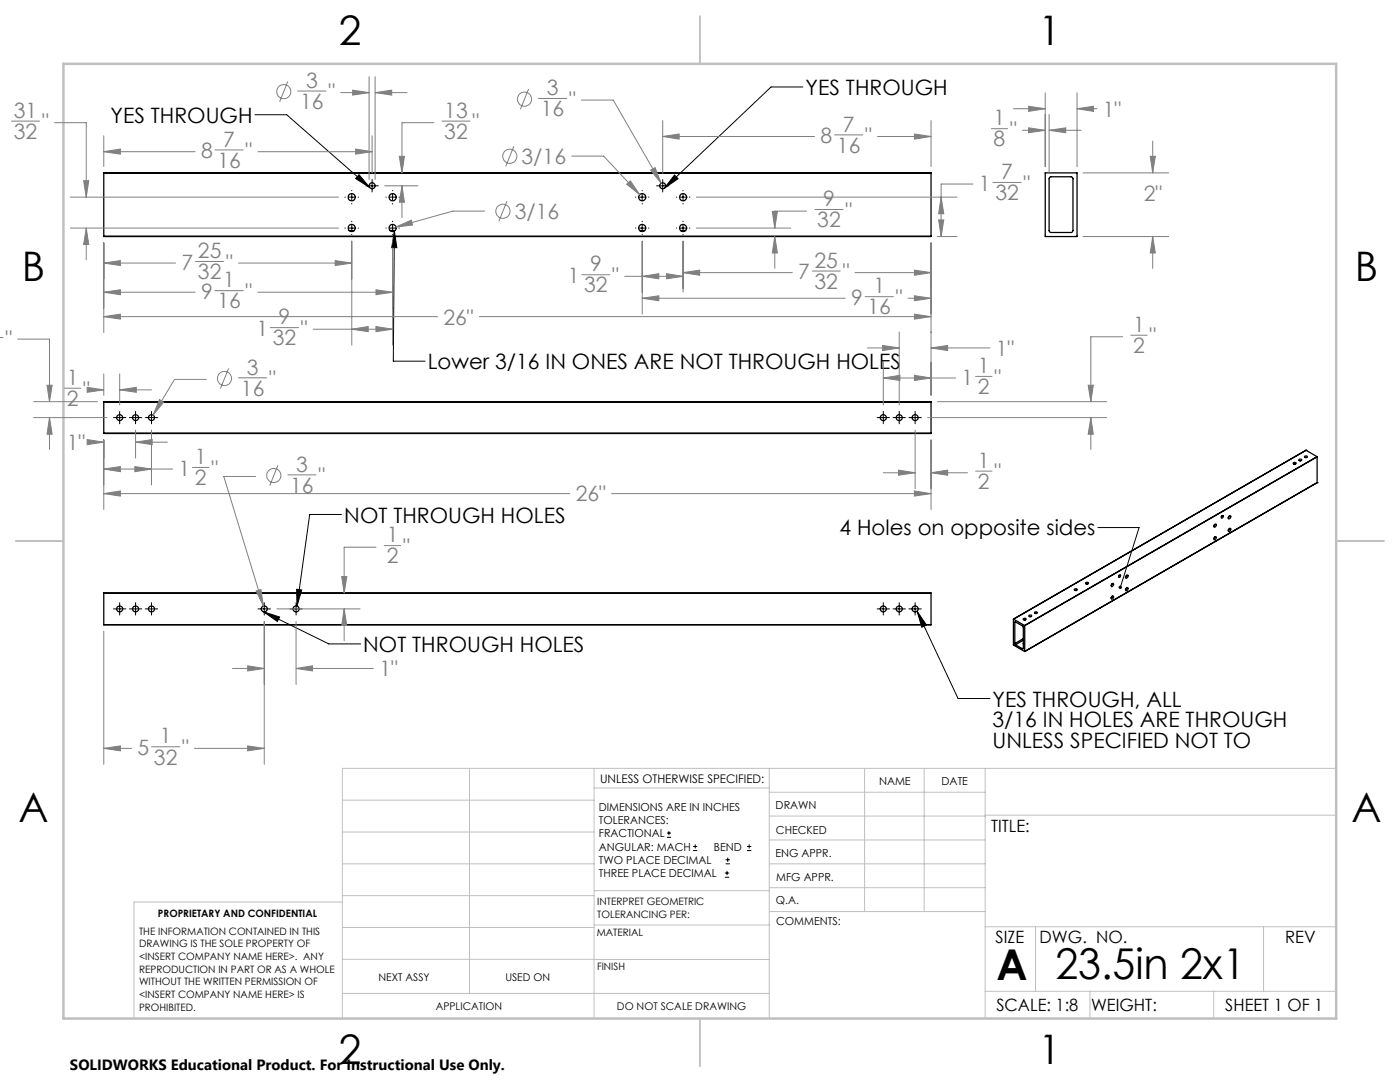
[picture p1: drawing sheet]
<svg xmlns="http://www.w3.org/2000/svg" width="279mm" height="216mm" viewBox="0 0 279 216" stroke-linecap="round" stroke-linejoin="round" font-family="sans-serif">
<g fill="none" stroke="#000" stroke-width=".25">
<path d="M20.7 34.5h.1M20.7 34.5h165.1M20.7 34.5v12.6M185.8 34.5h.1M185.8 34.5v12.6M208.6 34.5h6.3v12.7h-6.3zM209.5 35.4l.2-.1h4.1l.3 .3v10.5l-.3 .3h-4.1l-.3-.3v-10.5zM20.7 47.1h165.1M69.7 46h1M77.9 46h.9M127.7 46h1M135.8 46h1"/>
<path d="M20.7 86.4h165.1M20.7 80.2h165.1M20.7 80.2v6.2M185.8 80.2v6.2M258.1 92.4a.33 .33 0 0 1 .6 .1 .31 .31 0 0 1-.4 .1 .31 .31 0 0 1-.2-.2zM258.3 92.6h.2M259.3 91.7a.25 .25 0 0 1 .3-.1 .25 .25 0 0 1 .1 .3 .25 .25 0 0 1-.3 .1 .25 .25 0 0 1-.1-.3zM259.4 91.9h.2M260.4 91l.5 .1a.29 .29 0 0 1-.3 .2 .29 .29 0 0 1-.3-.2zM260.5 91.3h.2M260.6 89.9h.1M260.6 89.9l-58.4 33.6"/>
<path d="M260.6 89.9l2.3 1.2M262.9 91.1v.1M262.9 96.3h.1M262.9 96.3l-58.4 33.7M262.9 91.2l-58.4 33.6M262.9 91.1l-58.4 33.7M262.9 91.2v5.1M20.7 118.4h165.1M20.7 118.4v6.2M185.8 118.4v6.2M214.4 117.6a.27 .27 0 0 1 .4-.1 .27 .27 0 0 1 .1 .3h-.4zM214.6 117.8h.2"/>
<path d="M216.7 116.3a.27 .27 0 0 1 .3-.1 .27 .27 0 0 1 .2 .3h-.5zM216.8 116.5h.3M221.8 116.6l.2-.2a.28 .28 0 0 1 .2 .4 .28 .28 0 0 1-.4 .1zM221.8 119.1l.2-.2a.28 .28 0 0 1 .2 .4 .28 .28 0 0 1-.4 .1zM221.9 119.2l-.1 .1M221.9 119.2h-.1M222 116.5l-.2 .3M222 119l-.1 .2M223.3 114.9l.2-.2a.27 .27 0 0 1 .1 .3 .27 .27 0 0 1-.4 .1zM223.3 114.8l-.1 .2M224.7 114.9l.2-.1a.29 .29 0 0 1 .2 .4 .29 .29 0 0 1-.5 .1zM224.7 117.4l.2-.1a.29 .29 0 0 1 .2 .4 .29 .29 0 0 1-.5 .1z"/>
<path d="M224.8 117.5l-.2 .2M224.8 117.5l-.2 .1M224.9 114.8l-.3 .4M224.9 117.3l-.1 .2M242.3 107.2l.2-.1a.28 .28 0 0 1 .2 .4 .28 .28 0 0 1-.4 .1zM242.3 104.7l.3-.1a.32 .32 0 0 1 .1 .4 .32 .32 0 0 1-.4 .1zM242.4 107.4l-.1 .1M242.4 107.4h-.1M242.5 104.6l-.2 .4M242.5 107.1l-.1 .3M243.8 102.9h.2a.27 .27 0 0 1 .1 .3 .27 .27 0 0 1-.4 .1zM243.8 102.9l-.1 .2"/>
<path d="M245.2 103.1l.3-.2a.33 .33 0 0 1 .1 .5 .33 .33 0 0 1-.5 0zM245.2 105.6l.3-.2a.33 .33 0 0 1 .1 .5 .33 .33 0 0 1-.5 0zM245.3 105.7l-.2 .1M245.4 102.9l-.3 .4M245.4 105.4l-.1 .3M20.7 124.6h165.1M202.3 123.5l-.1 5.2 2.3 1.3M202.3 123.5l2.2 1.3M202.5 128.4l.2 .3M202.5 124.2v4.2M202.7 124.1l1.5 1v4.3M202.7 124.1l-.2 .1"/>
<path d="M202.7 128.7l1.4 .8M204.2 129.4l-.1 .1M204.2 123.5a.26 .26 0 0 1 .4-.2 .26 .26 0 0 1 .1 .3h-.4zM204.2 128.3v.1M204.2 127.4l-1.7 1M204.2 127.7l-1.5 1M204.4 123.7h.2M204.5 124.8h.1M204.5 124.8v5.2M205.4 122.8a.28 .28 0 0 1 .3-.1 .28 .28 0 0 1 .2 .2 .28 .28 0 0 1-.3 .2 .28 .28 0 0 1-.2-.3zM205.5 123h.2M206.5 122.2a.3 .3 0 0 1 .3-.1 .3 .3 0 0 1 .2 .2 .28 .28 0 0 1-.3 .1 .28 .28 0 0 1-.2-.2z"/>
<path d="M206.7 122.4h.1"/>
<circle cx="70.2" cy="39.4" r=".72"/>
<circle cx="74.3" cy="37.1" r=".6"/>
<circle cx="78.3" cy="39.4" r=".72"/>
<circle cx="128.2" cy="39.4" r=".72"/>
<circle cx="132.3" cy="37.1" r=".6"/>
<circle cx="136.3" cy="39.4" r=".72"/>
<circle cx="70.2" cy="45.5" r=".72"/>
<circle cx="78.3" cy="45.5" r=".72"/>
<circle cx="128.2" cy="45.5" r=".72"/>
<circle cx="136.3" cy="45.5" r=".72"/>
<circle cx="23.9" cy="83.3" r=".59"/>
<circle cx="27" cy="83.3" r=".59"/>
<circle cx="30.2" cy="83.3" r=".59"/>
<circle cx="176.3" cy="83.3" r=".59"/>
<circle cx="179.4" cy="83.3" r=".59"/>
<circle cx="182.6" cy="83.3" r=".59"/>
<circle cx="23.9" cy="121.5" r=".6"/>
<circle cx="27.1" cy="121.5" r=".6"/>
<circle cx="30.2" cy="121.5" r=".6"/>
<circle cx="52.7" cy="121.5" r=".6"/>
<circle cx="59.1" cy="121.5" r=".6"/>
<circle cx="176.3" cy="121.5" r=".6"/>
<circle cx="179.5" cy="121.5" r=".6"/>
<circle cx="182.6" cy="121.5" r=".6"/>
</g>
<g fill="none" stroke="#808080" stroke-width=".2">
<path d="M57.4 16.3l-1.6 4M59.4 18.2h5.7M68 18.5h5.7M70.4 18l3.3 .5-3.3 .5zM73.7 15.3v20.5M74.9 18.5l3.3-.5v1zM74.9 15.3v20.5M74.9 18.5h6.3M105.5 17.8l-1.6 4M107.5 19.6h5.6M116 20h6.4l9.5 16.5M208.6 18.5v14.8"/>
<path d="M214.9 18.5v14.8M2.3 24.2h5.6M10.9 24.5h6.3v14.8M14 39.3h53.6M16.7 36.1h1l-.5 3.2zM20.7 30.3l3.3-.6v1.1zM20.7 27.1v6.1M20.7 30.3h18.2M42.9 29.9h5.6M51.5 30.3h22.8M71 29.7l3.3 .6-3.3 .5zM74.3 27.1v7.5"/>
<path d="M76.8 37.1h6.6M79.7 31.2h1l-.5 3.3zM80.2 37.1l.5 3.3h-1zM80.2 37.1v6.3M86.6 24.5h-6.4v10M88.2 24.2h5.6M102.6 29.2l-1.7 4M114.1 31.2h6.4l7.2 7.6M125.1 36.8l.7-.7 1.9 2.7zM129.9 33.9l.8-.5 1.2 3.1zM132.3 27.2l3.2-.5v1.1zM132.3 24.1v10.5"/>
<path d="M132.3 27.2h30.3M139 39.3h52M166.5 26.9h5.7M175.1 27.2h10.7M182.5 26.7l3.3 .5-3.3 .6zM185.8 24.1v9.1M187.8 39.3l.5 3.4h-1zM194.2 36.7h-6.4v10.5M197.8 25.7h3.3M198.2 36.4h5.6M202.2 21.7h6.4M204 26h4.6"/>
<path d="M205.3 21.2l3.3 .5-3.3 .5zM205.3 25.5l3.3 .5-3.3 .5zM209.4 26l3.3-.5v1zM209.4 22.8v11.6M209.4 26h6.3M214.9 21.7l3.3-.5v1zM214.9 21.7h4M216.1 34.5h17.1M229.6 31.2h1l-.6 3.3zM230 28.2v6.3M14 45.5h53.6M17.2 45.5l.5 3.3h-1z"/>
<path d="M17.2 45.5v6.4M20.7 52.5l3.3-.5v1zM20.7 58.3l3.3-.5v1zM20.7 48.5v17.9M20.7 52.5h14.3M20.7 58.3h18.2M39 52.2h5.6M42.9 58h5.6M47.6 52.5h22.6M51.5 58.3h26.9M66.9 52l3.3 .5-3.3 .5zM70.2 48.1v20.8"/>
<path d="M75 57.8l3.4 .5-3.4 .5zM78.4 48.1v20.8M79 45.3l3.1-1.4 .2 1zM96.7 42.1h-6.3l-11.4 3.2M101.2 40.1l-1.6 4.1M116.1 54.8h5.6M124.7 55.1h11.6M128.2 55.1l3.3-.5v1zM128.2 59.5l3.3-.5v1zM128.2 48.1v14.6M128.2 59.5h40.5M133 54.6l3.3 .5-3.3 .5z"/>
<path d="M136.3 54.4l3.3-.5v1zM136.3 48.1v10.2M136.3 54.4h21.8M139 45.5h18.8M154.1 42.2h1.1l-.6 3.3zM154.6 47.2l.6 3.3h-1.1zM154.6 47.2v6.4M161 42.1h-6.4v3.4M162.1 54.1h5.6M162.6 41.8h5.6M170.6 54.4h15.2M172.6 59.2h5.7"/>
<path d="M181.2 59.5h4.6M182.5 53.9l3.3 .5-3.3 .5zM182.5 59l3.3 .5-3.3 .5zM185.8 48.5v30.4M187.1 47.2h3.9M187.3 43.9h1l-.5 3.3zM216.1 47.2h17.1M230 47.2l.6 3.3h-1zM230 47.2v6.4M0 67.3h.6M3.5 67.7h6.4v12.5M9.4 76.9h1l-.5 3.3z"/>
<path d="M12.9 77.5h3.3M17.4 77.3l3.3 .5-3.3 .5zM19.1 77.8h1.6M20.7 63.2l3.3-.5v1zM20.7 74.6v4.3M20.7 63.2h66.6M23.9 77.8l3.3-.5v1zM23.9 74.6v6.2M23.9 77.8h6.3M31.8 79.7l.9 .6-2.1 2.5zM41.2 75.7h-6.4l-4.2 7.1M45.6 73.5l-1.6 4"/>
<path d="M47.6 75.4h5.6M53.9 65.4h5.7M62.5 65.7h15.9M70.2 65.7l3.3-.5v1zM75 65.2l3.4 .5-3.4 .5zM95.7 63.2h90.1M173.1 69.4h6.4M176.1 68.9l3.4 .5-3.4 .6zM176.3 75.4l3.3-.5v1zM176.3 72.2v8.6M176.3 75.4h14.4M179.5 66.3v14.5"/>
<path d="M182.5 62.7l3.3 .5-3.3 .5zM182.5 74.9l3.3 .5-3.3 .5zM185.8 69.4l3.3-.5v1.1zM185.8 69.4h11.8M194.7 75.1h3.3M217.2 76.9h1l-.5 3.3zM224 67.2h-6.3v13M225.7 66.9h3.3M6.7 83.3h14.7M6.7 80.2h12.7M9.9 83.3l.5 3.3h-1zM9.9 83.3v6.4"/>
<path d="M17.4 87.7l3.3 .5-3.3 .5zM18.2 88.2h2.5M20.7 93.6l3.3-.5v1zM20.7 98.5l3.3-.5v1zM20.7 87.8v13.9M20.7 93.6h13.8M20.7 98.5h93M26.9 93.1l3.3 .5-3.3 .5zM27.1 88.2l3.3-.5v1zM27.1 85.8v5.6M27.1 88.2h6.3M30.2 85.8v11"/>
<path d="M38.4 93.3h3.3M51 95.1h-6.3l7.9 25.8M55.5 92.9l-1.7 4M57.4 94.8h5.6M122.1 98.5h63.7M176.3 94.3h6.3M179.3 93.8l3.3 .5-3.3 .5zM182.5 98l3.3 .5-3.3 .5zM182.6 85.8v11.7M185.1 83.3h35.8M185.8 94.3l3.3-.5v1zM185.8 87.8v13.9"/>
<path d="M185.8 94.3h7.3M187.1 80.2h33.8M194.7 94h3.3M217.7 83.3l.5 3.3h-1zM217.7 83.3v6.4M51.1 117.9l1-.3 .5 3.3zM68.2 115h1l-.5 3.3zM75 109.2h-6.3v9.1M76.7 108.9h3.3M20.7 125.9v26.6M46.4 133.4h6.3M49.4 132.9l3.3 .5-3.3 .5z"/>
<path d="M52.7 124v28.5M55.2 121.5h16.7M59.1 133.4l3.3-.5v1zM59.1 124v12.6M59.1 133.4h15.4M68.7 121.5l.5 3.3h-1zM68.7 121.5v6.3M20.7 149.3l3.3-.5v1zM20.7 149.3h5.5M30.2 149h5.7M38.8 149.3h13.9M49.4 148.8l3.3 .5-3.3 .5z"/>
<circle cx="56.6" cy="18.3" r="1.4"/>
<circle cx="104.7" cy="19.8" r="1.42"/>
<circle cx="101.7" cy="31.2" r="1.42"/>
<circle cx="100.4" cy="42.2" r="1.41"/>
<circle cx="44.8" cy="75.5" r="1.42"/>
<circle cx="54.6" cy="94.9" r="1.42"/>
</g>
<g fill="none" stroke="#000" stroke-width=".2">
<path d="M160.2 17.4h-6.3l-21.3 20.2M50.9 22.9h6.3l16.6 14.5M68.8 39.3h.1M69.6 39.3h1.2M70.2 38v.1M70.2 38.7v1.3M71.5 39.3h.1M71.6 34.9l2.2 2.5-2.8-1.8zM73 37.1h2.5M74.3 35.8v2.5M77 39.3h.1M77.7 39.3h1.3"/>
<path d="M78.4 38v.1M78.4 38.7v1.3M79.6 39.3h.1M126.8 39.3h.1M127.5 39.3h1.3M128.2 38v.1M128.2 38.7v1.3M129.4 39.3h.1M131 37.1h2.5M132.3 35.8v2.5M134.6 34.9l.7 .8-2.7 1.9zM135 39.3h.1"/>
<path d="M135.7 39.3h1.2M136.3 38v.1M136.3 38.7v1.3M137.6 39.3h.1M68.8 45.5h.1M69.6 45.5h1.2M70.2 40.6v.1M70.2 44.1v.1M70.2 44.9v1.2M70.2 46.8h.1M71.5 45.5h.1M77 45.5h.1"/>
<path d="M77.7 45.5h1.3M78.4 40.6v.1M78.4 44.1v.1M78.4 44.9v1.2M78.4 46.8h.1M78.7 46.1l-.2 26h6.3M78.7 46.1l.5 3.3h-1zM79.6 45.5h.1M126.8 45.5h.1M127.5 45.5h1.3M128.2 40.6v.1M128.2 44.1v.1"/>
<path d="M128.2 44.9v1.2M128.2 46.8h.1M129.4 45.5h.1M135 45.5h.1M135.7 45.5h1.2M136.3 40.6v.1M136.3 44.1v.1M136.3 44.9v1.2M136.3 46.8h.1M137.6 45.5h.1M22.6 83.3h2.5M23.9 82.1v2.5"/>
<path d="M25.8 83.3h2.5M27.1 82.1v2.5M29 83.3h2.5M30.2 82.1v2.5M175 83.3h2.5M176.3 82.1v2.5M178.2 83.3h2.5M179.5 82.1v2.5M181.4 83.3h2.5M182.6 82.1v2.5M59.2 117.6l1 .1-.9 3.2zM68.2 102.7h-6.4l-2.5 18.2"/>
<path d="M219.1 105.3h8.2l-3.7 11.9M22.6 121.5h2.5M23.9 120.3v2.4M25.8 121.5h2.5M27.1 120.3v2.4M29 121.5h2.5M30.2 120.3v2.4M51.5 121.5h2.5M52.6 122.1l13 6.4h6.4M52.6 122.1l3.2 1-.4 .9zM52.7 120.3v2.4M57.9 121.5h2.4"/>
<path d="M59.1 120.3v2.4M175 121.5h2.5M176.3 120.3v2.4M178.2 121.5h2.5M179.5 120.3v2.4M181.4 121.5h2.5M182.6 120.3v2.4M183 122l8.2 17.4h6.4M183 122l1.9 2.7-.9 .5zM133.1 167.1h.8M133.1 166.2h.8M133.5 165.8v.9"/>
<path d="M138.3 169.7h.8M138.3 168.9h.8M138.7 168.5v.8M144.7 175h.8M144.7 174.2h.8M144.8 172.4h.9M144.8 171.6h.9M145.1 173.8v.8M145.2 171.1v.9M149.1 169.7h.8M149.1 168.9h.8M149.5 168.5v.8"/>
</g>
<g fill="none" stroke="#c0c0c0" stroke-width=".2">
<path d="M68.3 159.7h50.3M93.7 153.3v44.9M118.6 153.3v49.9M118.6 157.2h34.9M153.5 153.3v49.9M153.5 158.1h43.1M172.5 153.3v28.6M184.4 153.3v28.6M196.6 153.3v49.9M266.7 153.3h-198.4v49.9M68.3 178.7h50.3M68.3 172.4h50.3"/>
<path d="M68.3 166h50.3M68.3 180h-41.6v23.2M118.6 177.7h35M153.5 167.6h43.1M153.5 162.8h43.1M153.5 172.4h43.1M153.5 177.1h43.1M196.6 162.7h70.1M68.3 198.2h85.2M68.3 191.4l85.2 .1M68.3 185.1h50.3M118.6 184.6h35"/>
<path d="M153.6 181.9h43M196.6 197.8h70.1M196.6 184.9h70.1M206.7 184.9v12.9M217.5 197.8v5.4M242.2 197.8v5.4M252.2 184.9v12.9"/>
</g>
<path d="M139.7 3.2v9.5M3.1 107.9h9.6M266.7 107.9h9.5M139.7 203.2v9.6" fill="none" stroke="#c0c0c0" stroke-width=".25"/>
<path d="M12.7 12.7h254v190.5h-254z" fill="none" stroke="#c0c0c0" stroke-width=".5"/>
<path d="M78.7 46.1l.5 3.3h-1zM71.6 34.9l2.2 2.5-2.8-1.8zM134.6 34.9l.7 .8-2.7 1.9zM59.2 117.6l1 .1-.9 3.2zM52.6 122.1l3.2 1-.4 .9zM183 122l1.9 2.7-.9 .5zM223.3 117v.4l.2 .1 .1-.3-.1 .3a.34 .34 0 0 0 .4-.2 .34 .34 0 0 0-.2-.4 .34 .34 0 0 0-.4 .1z" fill="#000"/>
<path d="M20.7 63.2l3.3-.5v1zM182.5 62.7l3.3 .5-3.3 .5zM17.2 45.5l.5 3.3h-1zM16.7 36.1h1l-.5 3.2zM70.2 65.7l3.3-.5v1zM75 65.2l3.4 .5-3.4 .5zM66.9 52l3.3 .5-3.3 .5zM20.7 52.5l3.3-.5v1zM75 57.8l3.4 .5-3.4 .5zM20.7 58.3l3.3-.5v1zM79 45.3l3.3-.4-.2-1zM70.4 18l3.3 .5-3.3 .5zM74.9 18.5l3.3-.5v1zM80.2 37.1l.5 3.3h-1zM79.7 31.2h1l-.5 3.3zM71 29.7l3.3 .6-3.3 .5zM20.7 30.3l3.3-.6v1.1zM129.9 33.9l2 2.6-1.2-3.1zM125.1 36.8l2.6 2-1.9-2.7zM133 54.6l3.3 .5-3.3 .5zM128.2 55.1l3.3-.5v1zM182.5 53.9l3.3 .5-3.3 .5zM136.3 54.4l3.3-.5v1zM182.5 59l3.3 .5-3.3 .5zM128.2 59.5l3.3-.5v1zM132.3 27.2l3.2-.5v1.1zM182.5 26.7l3.3 .5-3.3 .6zM154.1 42.2h1.1l-.6 3.3zM154.6 47.2l.6 3.3h-1.1zM187.3 43.9h1l-.5 3.3zM187.8 39.3l.5 3.4h-1zM17.4 77.3l3.3 .5-3.3 .5zM23.9 77.8l3.3-.5v1zM27.1 88.2l3.3-.5v1zM17.4 87.7l3.3 .5-3.3 .5zM26.9 93.1l3.3 .5-3.3 .5zM20.7 93.6l3.3-.5v1zM185.8 94.3l3.3-.5v1zM179.3 93.8l3.3 .5-3.3 .5zM185.8 69.4l3.3-.5v1.1zM176.1 68.9l3.4 .5-3.4 .6zM182.5 74.9l3.3 .5-3.3 .5zM176.3 75.4l3.3-.5v1zM20.7 98.5l3.3-.5v1zM182.5 98l3.3 .5-3.3 .5zM31.8 79.7l-1.2 3.1 2.1-2.5zM9.9 83.3l.5 3.3h-1zM9.4 76.9h1l-.5 3.3zM217.7 83.3l.5 3.3h-1zM217.2 76.9h1l-.5 3.3zM229.6 31.2h1l-.6 3.3zM230 47.2l.6 3.3h-1zM205.3 21.2l3.3 .5-3.3 .5zM214.9 21.7l3.3-.5v1zM209.4 26l3.3-.5v1zM205.3 25.5l3.3 .5-3.3 .5zM51.1 117.9l1.5 3-.5-3.3zM49.4 132.9l3.3 .5-3.3 .5zM59.1 133.4l3.3-.5v1zM68.7 121.5l.5 3.3h-1zM68.2 115h1l-.5 3.3zM49.4 148.8l3.3 .5-3.3 .5zM20.7 149.3l3.3-.5v1z" fill="#808080"/>
<g font-size="8.5">
<text x="198.9" y="195.5">A</text>
<text x="210.6" y="195.4">23.5in 2x1</text>
</g>
<g font-size="8.1">
<text x="67.6" y="8.9">2</text>
<text x="207.3" y="8.9">1</text>
<text x="4.4" y="56.2">B</text>
<text x="270.4" y="56.2">B</text>
<text x="3.7" y="164.1">A</text>
<text x="269.7" y="164.1">A</text>
<text x="67.6" y="212.4">2</text>
<text x="207.3" y="212.4">1</text>
</g>
<g font-size="4.2" fill="#808080">
<text x="61.1" y="17.5">3</text>
<text x="2.8" y="23.5">31</text>
<text x="59.9" y="21.7">16</text>
<text x="65.5" y="19.8">&quot;</text>
<text x="88.7" y="23.5">13</text>
<text x="107.9" y="23.2">16</text>
<text x="109.1" y="19">3</text>
<text x="113.6" y="21.3">&quot;</text>
<text x="220.1" y="23.3">1&quot;</text>
<text x="2.8" y="27.7">32</text>
<text x="8.4" y="25.8">&quot;</text>
<text x="44.6" y="29.3">7</text>
<text x="88.7" y="27.7">32</text>
<text x="94.3" y="25.8">&quot;</text>
<text x="163.8" y="28.6">8</text>
<text x="168.2" y="26.3">7</text>
<text x="172.7" y="28.6">&quot;</text>
<text x="198.3" y="25">1</text>
<text x="198.3" y="29.2">8</text>
<text x="201.6" y="27.3">&quot;</text>
<text x="40.1" y="31.6">8</text>
<text x="43.4" y="33.5">16</text>
<text x="49" y="31.6">&quot;</text>
<text x="104.1" y="32.7">3/16</text>
<text x="167" y="30.5">16</text>
<text x="199.8" y="35.8">7</text>
<text x="164.3" y="41.1">9</text>
<text x="195.4" y="38.1">1</text>
<text x="198.6" y="40">32</text>
<text x="204.3" y="38.1">&quot;</text>
<text x="228.3" y="40">2&quot;</text>
<text x="102.7" y="43.7">3/16</text>
<text x="163.1" y="45.3">32</text>
<text x="168.7" y="43.5">&quot;</text>
<text x="36.2" y="53.8">7</text>
<text x="39.5" y="51.5">25</text>
<text x="45.1" y="53.8">&quot;</text>
<text x="162.6" y="53.4">25</text>
<text x="39.5" y="55.7">32</text>
<text x="40.1" y="59.7">9</text>
<text x="44.6" y="57.3">1</text>
<text x="49" y="59.7">&quot;</text>
<text x="113.3" y="56.5">1</text>
<text x="116.6" y="58.3">32</text>
<text x="117.8" y="54.1">9</text>
<text x="122.2" y="56.5">&quot;</text>
<text x="159.3" y="55.7">7</text>
<text x="162.6" y="57.6">32</text>
<text x="168.2" y="55.7">&quot;</text>
<text x="174.3" y="58.5">1</text>
<text x="43.4" y="61.5">16</text>
<text x="55.6" y="64.7">9</text>
<text x="88.5" y="64.8">26&quot;</text>
<text x="169.9" y="60.8">9</text>
<text x="173.1" y="62.7">16</text>
<text x="178.8" y="60.8">&quot;</text>
<text x="1.1" y="69">&quot;</text>
<text x="51.2" y="67">1</text>
<text x="54.4" y="68.9">32</text>
<text x="60.1" y="67">&quot;</text>
<text x="198.7" y="71">1&quot;</text>
<text x="226.2" y="66.2">1</text>
<text x="226.2" y="70.4">2</text>
<text x="229.4" y="68.5">&quot;</text>
<text x="13.3" y="76.8">1</text>
<text x="49.3" y="74.7">3</text>
<text x="53.7" y="77.1">&quot;</text>
<text x="191.9" y="76.8">1</text>
<text x="195.2" y="74.4">1</text>
<text x="198.4" y="76.8">&quot;</text>
<text x="13.3" y="81">2</text>
<text x="16.6" y="79.1">&quot;</text>
<text x="48.1" y="78.9">16</text>
<text x="195.2" y="78.6">2</text>
<text x="13.3" y="89.8">1&quot;</text>
<text x="35.6" y="94.9">1</text>
<text x="38.9" y="92.6">1</text>
<text x="42.2" y="94.9">&quot;</text>
<text x="59.1" y="94.1">3</text>
<text x="195.2" y="93.3">1</text>
<text x="198.5" y="95.7">&quot;</text>
<text x="38.9" y="96.8">2</text>
<text x="57.9" y="98.3">16</text>
<text x="63.5" y="96.4">&quot;</text>
<text x="114.9" y="100.1">26&quot;</text>
<text x="195.2" y="97.5">2</text>
<text x="77.2" y="108.2">1</text>
<text x="77.2" y="112.4">2</text>
<text x="80.4" y="110.5">&quot;</text>
<text x="75.7" y="135">1&quot;</text>
<text x="31.9" y="148.3">1</text>
<text x="27.4" y="150.7">5</text>
<text x="30.7" y="152.5">32</text>
<text x="36.3" y="150.7">&quot;</text>
</g>
<g font-size="4.2">
<text x="160.8" y="18.9">YES THROUGH</text>
<text x="22" y="24.5">YES THROUGH</text>
<text x="85.4" y="73.7">Lower 3/16 IN ONES ARE NOT THROUGH HOLES</text>
<text x="68.7" y="104.3">NOT THROUGH HOLES</text>
<text x="167.5" y="106.9">4 Holes on opposite sides</text>
<text x="72.5" y="130.1">NOT THROUGH HOLES</text>
<text x="198.1" y="141">YES THROUGH, ALL</text>
<text x="198.1" y="145.1">3/16 IN HOLES ARE THROUGH</text>
<text x="198.1" y="149.3">UNLESS SPECIFIED NOT TO</text>
</g>
<g font-size="3.4">
<text x="197.8" y="166">TITLE:</text>
<text x="198.7" y="188.1">SIZE</text>
<text x="207.5" y="188.1">DWG. NO.</text>
<text x="256.5" y="188.2">REV</text>
<text x="198.8" y="201.7">SCALE: 1:8</text>
<text x="217.7" y="201.8">WEIGHT:</text>
<text x="244.5" y="201.7">SHEET 1 OF 1</text>
</g>
<text font-size="3" x="14" y="213.5">SOLIDWORKS Educational Product. For Instructional Use Only.</text>
<text font-size="2.4" x="119.8" y="156.2">UNLESS OTHERWISE SPECIFIED:</text>
<g font-size="2.2">
<text x="119.5" y="161.8">DIMENSIONS ARE IN INCHES</text>
<text x="154.8" y="161.4">DRAWN</text>
<text x="175.4" y="156.6">NAME</text>
<text x="187.9" y="156.7">DATE</text>
<text x="119.5" y="164.4">TOLERANCES:</text>
<text x="119.5" y="167.1">FRACTIONAL</text>
<text x="154.9" y="166.3">CHECKED</text>
<text x="119.5" y="169.7">ANGULAR: MACH</text>
<text x="119.5" y="172.4">TWO PLACE DECIMAL</text>
<text x="142.5" y="169.7">BEND</text>
<text x="154.8" y="171">ENG APPR.</text>
<text x="119.5" y="175">THREE PLACE DECIMAL</text>
<text x="154.9" y="175.7">MFG APPR.</text>
<text x="154.9" y="180.4">Q.A.</text>
<text x="154.9" y="184.6">COMMENTS:</text>
</g>
<g font-size="2.1">
<text x="75.5" y="195.7">NEXT ASSY</text>
<text x="100.9" y="195.7">USED ON</text>
<text x="86.9" y="201.5">APPLICATION</text>
<text x="123.1" y="201.6">DO NOT SCALE DRAWING</text>
</g>
<g font-size="2">
<text x="31.5" y="182.9">PROPRIETARY AND CONFIDENTIAL</text>
<text x="119.2" y="180.6">INTERPRET GEOMETRIC</text>
<text x="119.2" y="183.1">TOLERANCING PER:</text>
<text x="27.8" y="186.5">THE INFORMATION CONTAINED IN THIS</text>
<text x="27.8" y="189">DRAWING IS THE SOLE PROPERTY OF</text>
<text x="27.8" y="191.6">&lt;INSERT COMPANY NAME HERE&gt;. ANY</text>
<text x="119.1" y="186.7">MATERIAL</text>
<text x="27.8" y="194.1">REPRODUCTION IN PART OR AS A WHOLE</text>
<text x="27.8" y="196.6">WITHOUT THE WRITTEN PERMISSION OF</text>
<text x="119.1" y="193.5">FINISH</text>
<text x="27.8" y="199.1">&lt;INSERT COMPANY NAME HERE&gt; IS</text>
<text x="27.8" y="201.7">PROHIBITED.</text>
</g>
</svg>
